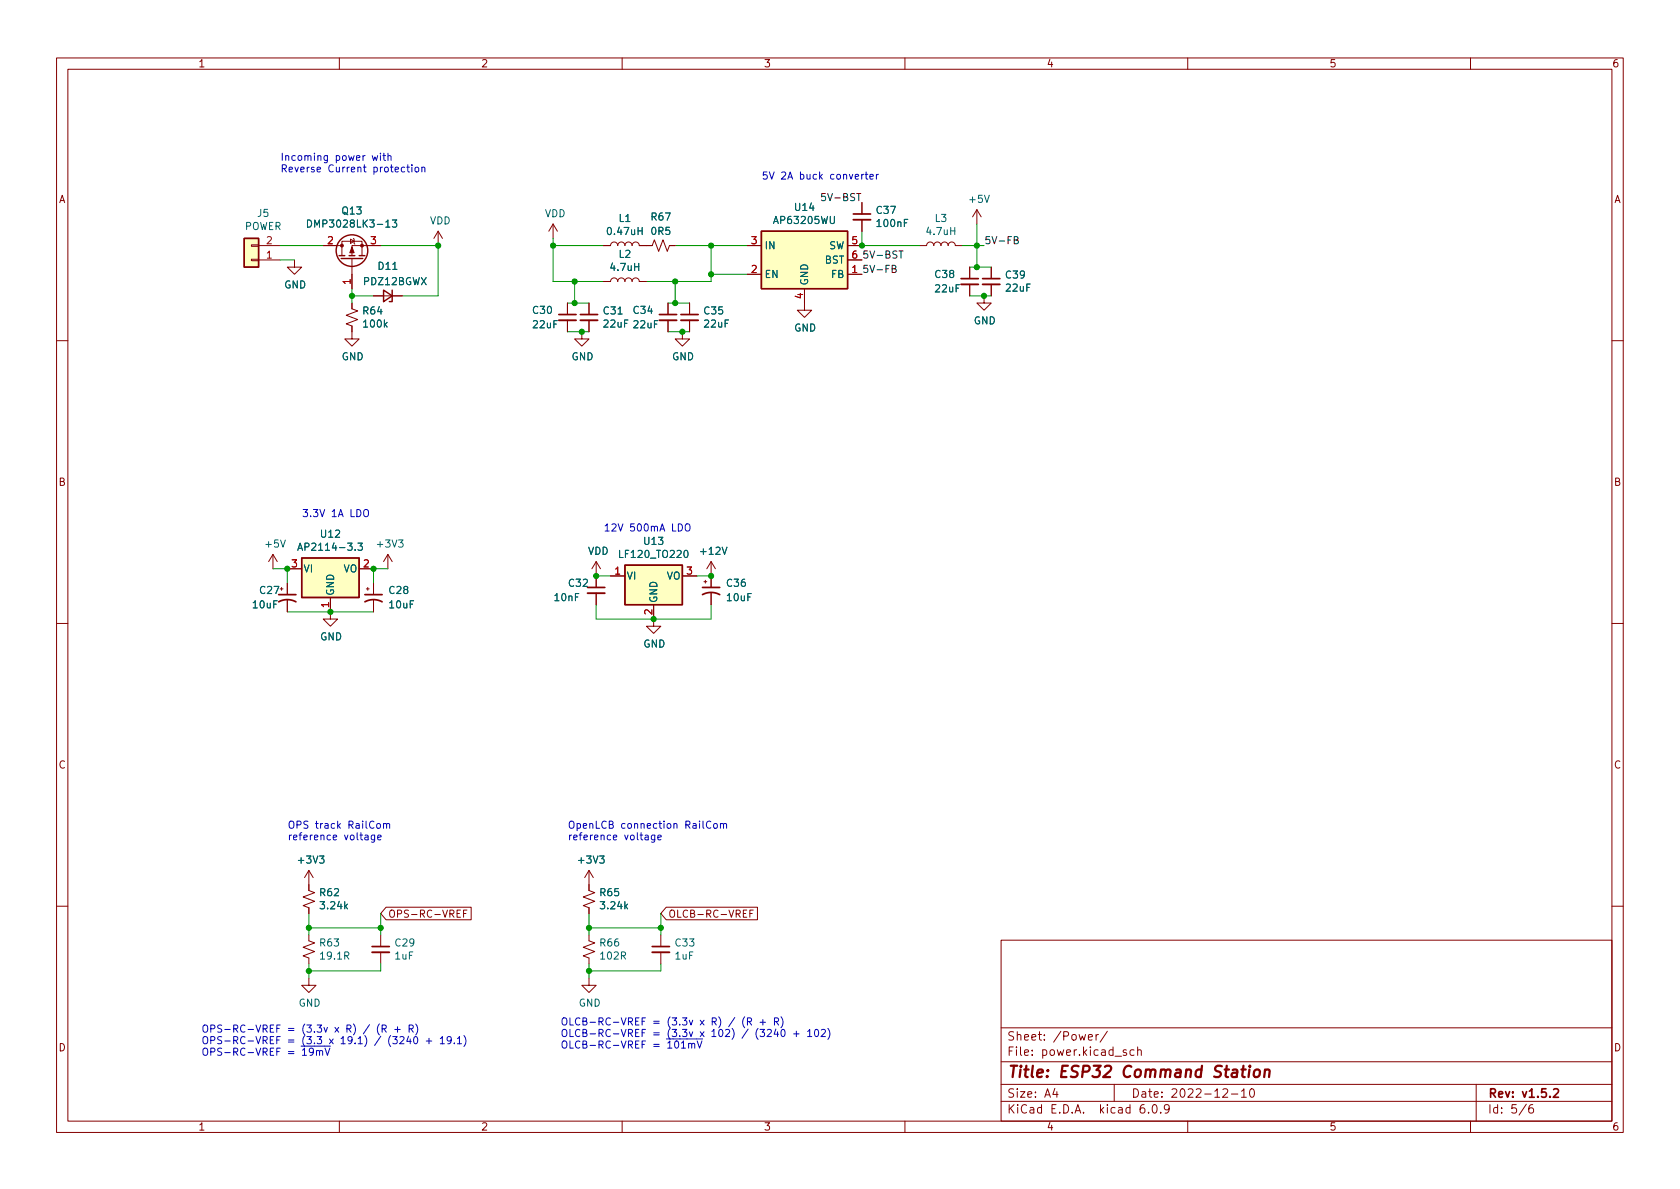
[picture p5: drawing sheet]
<svg xmlns="http://www.w3.org/2000/svg" width="297mm" height="210mm" viewBox="0 0 297 210" stroke-linecap="round" stroke-linejoin="round" font-family="sans-serif">
<g fill="none" stroke="#840000" stroke-width=".18">
<path d="M10 10.2h277v190.1h-277zM12 12.2h273v186.1h-273zM60 10.2v2M110 10.2v2M160 10.2v2M210 10.2v2M260 10.2v2M97.8 39.6l-.8 1.3M97.8 39.6v2.6M97.8 39.6l.8 1.3M152.4 35.8v2M152.4 38.9v2"/>
<path d="M172.7 37.1l-.7 1.2M172.7 37.1v2.5M172.7 37.1l.8 1.2M44.4 43.3h1.3v.3h-1.3zM44.4 45.8h1.3v.3h-1.3zM45.7 43.4h3.8M45.7 46h3.8M52.1 46v1.2h1.2l-1.2 1.3-1.3-1.3h1.3M57.1 43.4h3.4M60.5 45.2v-2.5h3.5v2.5M62 42.3l.6 .4-.6 .3zM62.2 53.6v1l1 .4-2 .7 2 .8-2 .8 1 .4v2.2h1.3l-1.3 1.3-1.2-1.3h1.2"/>
<path d="M62.2 45.7v5.3M62.5 42.2l.1 .1v.7l.1 .2M66 52.3h5.1M67.3 43.4h-5.1v1.8M77.5 40.9l-.8 1.3M77.5 40.9v2.5M77.5 40.9l.7 1.3M100.3 53.6v2M100.3 56.6v2.1M102.9 58.7v1.2h1.2l-1.2 1.3-1.3-1.3h1.3M104.1 53.6v2M104.1 56.6v2.1"/>
<path d="M106.7 49.8h1.2a.64 .64 0 0 1 .7-.7 .64 .64 0 0 1 .6 .7 .64 .64 0 0 1 .7-.7 .64 .64 0 0 1 .6 .7 .64 .64 0 0 1 .6-.7 .64 .64 0 0 1 .7 .7 .64 .64 0 0 1 .6-.7 .64 .64 0 0 1 .6 .7h1.3M106.7 43.4h1.2a.64 .64 0 0 1 .7-.6 .64 .64 0 0 1 .6 .6 .64 .64 0 0 1 .7-.6 .64 .64 0 0 1 .6 .6 .64 .64 0 0 1 .6-.6 .64 .64 0 0 1 .7 .6 .64 .64 0 0 1 .6-.6 .64 .64 0 0 1 .6 .6h2.3l.4-1 .8 2 .7-2 .8 2 .4-1h1M118.1 53.6v2M118.1 56.6v2.1M120.6 58.7v1.2h1.3l-1.3 1.3-1.2-1.3h1.2M121.9 53.6v2M121.9 56.6v2.1M132.1 43.4h2.5M132.1 48.5h2.5M142.2 51v3.9h1.3l-1.3 1.2-1.2-1.2h1.2M149.9 43.4h2.5M149.9 46h2.5"/>
<path d="M149.9 48.5h2.5M162.6 43.4h1.2a.64 .64 0 0 1 .7-.6 .64 .64 0 0 1 .6 .6 .64 .64 0 0 1 .6-.6 .64 .64 0 0 1 .7 .6 .64 .64 0 0 1 .6-.6 .64 .64 0 0 1 .6 .6 .64 .64 0 0 1 .7-.6 .64 .64 0 0 1 .6 .6h1.3M171.4 47.2v2.1M171.4 50.3v2M174 52.3v1.3h1.3l-1.3 1.3-1.3-1.3h1.3M175.3 47.2v2.1M175.3 50.3v2M10 60.2h2M285 60.2h2M48.3 98l-.8 1.3M48.3 98v2.6M48.3 98l.7 1.3"/>
<path d="M68.6 98l-.8 1.3M68.6 98v2.6M68.6 98l.7 1.3M105.4 99.3v4.6M105.4 99.3l-.8 1.3M105.4 99.3l.8 1.3M125.7 99.3v4.6M125.7 99.3l-.7 1.3M125.7 99.3l.8 1.3M10 110.2h2M49.5 104.1h.5M50.8 100.6h2.5"/>
<path d="M50.8 103.1v2.1M50.8 106.2v2M58.4 105.7v3.8h1.3l-1.3 1.2-1.3-1.2h1.3M63.5 100.6h2.5M64.8 104.1h.5M65 103.9v.5M66 103.1v2.1M66 106.2v2M105.4 104.9v2M107.9 101.8h2.6M115.6 106.9v3.8h1.2l-1.2 1.3-1.3-1.3h1.3M120.6 101.8h2.6"/>
<path d="M124.5 102.9h.5M124.7 102.6v.5M125.7 104.9v2M285 110.2h2M54.6 153.9v3.6l1 .4-2 .7 2 .8-2 .7 1 .4v1M54.6 153.9l-.8 1.3M54.6 153.9l.8 1.3M104.1 153.9v3.6l1.1 .4-2.1 .7 2.1 .8-2.1 .7 1 .4v1M104.1 153.9l-.7 1.3M104.1 153.9l.8 1.3M10 160.2h2M54.6 173v1.2h1.3l-1.3 1.3-1.3-1.3h1.3"/>
<path d="M54.6 165.3v1.1l1 .3-2 .8 2 .8-2 .7 1 .4v1M67.3 165.3v2.1M67.3 168.4v2M68.3 160.4h15v2.2h-15l-1-1.1zM81.4 160.9h-.6v1.3h.6M82 161.5h.4M82.6 160.9h-.6v1.3M104.1 173v1.2h1.3l-1.3 1.3-1.2-1.3h1.2M104.1 165.3v1.1l1.1 .3-2.1 .8 2.1 .8-2.1 .7 1 .4v1M116.8 165.3v2.1M116.8 168.4v2M117.8 160.4h16.1v2.2h-16.1l-1-1.1z"/>
<path d="M132 160.9h-.6v1.3h.6M132.6 161.5h.4M133.2 160.9h-.6v1.3M177 166.3h108v32h-108zM285 160.2h2M60 198.3v2M110 198.3v2M160 198.3v2M177 194.8h108M177 191.8h108M177 187.8h108M177 181.8h108"/>
<path d="M186.5 192.5l-.4 1h1M186.9 193v1M192.4 183.4l.7-.1v-.3l-.5-.1-.2 .2 .1 .8h.6M193.8 182.9v1M194.2 182.9l-.3 .1-.1 .2M195.8 182.4l-1.3 1.9M197 191.8v3M199.1 185.7l-.3-.1-.2 .2v.3l.5 .1v.4h-.5M200.5 185.7l-.4-.1-.3 .3v.4l.1 .3h.6M201.1 185.8l.3-.2 .3 .1 .1 .9M201.1 185.1v1.5M202.3 195.3a.59 .59 0 0 0-.7 .7v.5l.1 .3h.4l.3-.1v-.5l-.1-.2-.4-.1-.3 .3"/>
<path d="M203.1 196.7v.1M203.9 195.4l.2-.1a.81 .81 0 0 1 .6 .7 .81 .81 0 0 1-.3 .8h-.2a.81 .81 0 0 1-.6-.6 .81 .81 0 0 1 .3-.8zM205.2 196.7v.1M206.7 196l-.3 .3h-.3l-.2-.3 .1-.6 .4-.1 .2 .2a.99 .99 0 0 1-.3 1.3h-.3M210 198.3v2M216.2 192.7l.6-.2 .2 .2 .1 .3-1 1h1M217.7 193.5h1.2M219.5 193l.4-.5v1.5M219.5 194h.9M221.1 192.7l.2-.2a.81 .81 0 0 1 .6 .7 .81 .81 0 0 1-.3 .8h-.2a.81 .81 0 0 1-.3-1.3zM260 198.3v2M261 191.8v6.5"/>
<path d="M269.9 195.3l-1.3 1.9M271 195.3a.6 .6 0 0 0-.7 .7v.5l.1 .3h.5l.2-.1 .1-.5-.2-.2-.4-.1-.3 .3"/>
</g>
<g fill="none" stroke="#840000" stroke-width=".3">
<path d="M150.9 37.8h3M98.8 55.6h3.1M102.6 55.6h3.1M116.6 55.6h3M120.4 55.6h3M169.9 49.3h3.1M173.7 49.3h3.1M49.3 105.2h3M49.3 106.4a3.2 3.2 0 0 1 3 0M64.5 105.2h3.1M64.5 106.4a3.2 3.2 0 0 1 3.1 0M103.9 103.9h3"/>
<path d="M124.2 103.9h3.1M124.2 105.2a3.2 3.2 0 0 1 3.1 0M65.8 167.4h3M115.3 167.4h3.1M274.7 192.7l.6-.2 .2 .2 .1 .3-1 1h1"/>
</g>
<path d="M219.5 189.1h.8M219.9 188.5l-.3 1.7 .1 .2 .4 .1M220.9 189.1l-.1 1.4M221 188.5l-.1 .1 .1 .1 .1-.1-.1-.1v.2M221.8 189.3a.52 .52 0 0 1 .6-.2 .52 .52 0 0 1 .4 .4l-.1 .6a.55 .55 0 0 1-.5 .4 .55 .55 0 0 1-.5-.4zM223.7 189.3a.49 .49 0 0 1 .8 .1l-.1 1.1M223.7 189.1l-.2 1.4" fill="none" stroke="#840000" stroke-width=".4"/>
<g fill="none" stroke="#840000" stroke-width=".25">
<path d="M43.2 42.2h2.5v5h-2.5zM59.9 45.2h1.1M60.3 45.7h3.8M61.7 45.2h1M63.5 45.2h1M67.8 51.3l1.5 1-1.5 1zM69.3 51.3v2h-.5M134.6 40.9h15.3v10.1h-15.3zM53.3 98.7h10.2v7h-10.2zM110.5 99.9h10.1v7h-10.1z"/>
<circle cx="62.2" cy="44.3" r="2.79"/>
</g>
<g fill="#840000" stroke="#840000" stroke-width=".18">
<path d="M62.2 43.7l.4 1h-.8z"/>
<circle cx="64" cy="43.4" r=".25"/>
<circle cx="60.5" cy="43.4" r=".25"/>
</g>
<path d="M54.4 38.9a.64 .64 0 0 1 .7 .6 .64 .64 0 0 1-.7 .7zM69.4 38.9h.8l-.5 .5 .4 .1v.5l-.2 .2-.5-.2M52.6 97.3l.5-1.3 .4 1.3M52.8 97h.6M63.3 96h.8l-.4 .5 .3 .2v.5l-.2 .1-.5-.1" fill="none" stroke="#006464" stroke-width=".18"/>
<g fill="#ffffc2" stroke="#ffffc2" stroke-width=".18">
<path d="M43.2 42.2h2.5v5h-2.5z"/>
<path d="M134.6 40.9h15.3v10.1h-15.3z"/>
<path d="M110.5 99.9h10.1v7h-10.1z"/>
<path d="M53.3 98.7h10.2v7h-10.2z"/>
</g>
<path d="M150.9 38.9h3M98.8 56.6h3.1M102.6 56.6h3.1M116.6 56.6h3M120.4 56.6h3M169.9 50.3h3.1M173.7 50.3h3.1M103.9 104.9h3M65.8 168.4h3M115.3 168.4h3.1" fill="none" stroke="#840000" stroke-width=".33"/>
<path d="M145.9 34.2h-.6l-.1 .6 .2-.1 .5 .1 .1 .1-.1 .5-.2 .1-.5-.1M157.7 47.5h.6l.1-.2-.1-.3-.6-.1v1.3h.5l.2-.1 .1-.3-.3-.3M158.9 44.4h.8M159.3 44.4v1.2M179.3 42.4h.6l.1-.2-.1-.2-.6-.2v1.3h.5l.2-.1 .1-.3-.3-.3" fill="none" stroke="#0f0f0f" stroke-width=".18"/>
<g fill="none" stroke="#0000c2" stroke-width=".18">
<path d="M65.8 27.5l.3 .9 .2-.6 .2 .6 .3-.9M67.3 27.1v.1M67.3 27.5v.9M67.7 27.5h.5M67.9 27.1v1.1l.3 .2M68.6 27.6l.2-.1 .3 .1v.8M68.6 27.1v1.3M71.6 29.6h-.4l-.2 .2 .1 .5h.5M71.9 29.6h.5M72.1 29.1v1.1l.3 .2M72.8 29.1v.2M72.8 29.6v.8"/>
<path d="M73.5 29.6h.3l.2 .2v.4l-.2 .2-.3-.1-.1-.1zM74.6 29.7l.2-.1h.3v.8M74.6 29.6v.8M152.4 30.8v.9M152.7 30.8l-.3 .3M153 30.8h.4M153.1 30.4v1.1l.3 .2M153.8 31.3l.6-.2v-.2l-.4-.1-.2 .2 .1 .6h.5M155 30.8v.9M155.3 30.8l-.3 .3M64.5 90.2l.1-.1a.43 .43 0 0 1 .5 .4v.4a.42 .42 0 0 1-.4 .5 .42 .42 0 0 1-.4-.5v-.4zM119.9 92.6a.64 .64 0 0 1 .8 .7 .64 .64 0 0 1-.8 .6z"/>
<path d="M121.2 92.8l.3-.2a.43 .43 0 0 1 .5 .5v.4a.42 .42 0 0 1-.4 .4 .42 .42 0 0 1-.5-.4zM64.5 147.7h.5l.1 .8M65.1 148h-.4l-.2 .2 .2 .3h.4M66.2 147.7v1l-.2 .2h-.3M66.2 147.7h-.3l-.3 .2 .2 .6h.4M66.7 145.7l.3-.1 .3 .3v.3l-.3 .3-.3-.1-.1-.2zM66.8 148.1l.6-.1-.1-.3h-.3l-.2 .2v.6h.5M67.8 145.7l.2-.1 .3 .1 .1 .8M67.8 145.6v.9M68.4 145.8l.1-.2 .3 .1 .1 .8M114.1 147.7h.5v.8M114.6 148h-.4l-.2 .2 .2 .3h.4"/>
<path d="M115.8 147.7v1l-.3 .2h-.3M115.8 147.7h-.4l-.2 .2 .1 .6h.5M116.3 148.1l.6-.1v-.3h-.4l-.2 .2 .1 .6h.5M125.7 145.3a.6 .6 0 0 0-.9 .4 .6 .6 0 0 0 .6 .8l.3-.1M126.3 145.7l.3-.1 .2 .3v.3l-.2 .3-.3-.1-.1-.2zM127.4 145.7l.2-.1 .3 .1v.8M127.4 145.6v.9M127.9 145.8l.2-.2 .3 .1 .1 .8M129.9 179.9l-1.1 1.7M131.7 179.8a1.46 1.46 0 0 0 0 1.9M138.1 179.8a1.46 1.46 0 0 1 0 1.9M57.5 185.3l.4 1.3 .4-1.3"/>
<path d="M65.3 181.2l-1.1 1.6M67.1 181.1a1.46 1.46 0 0 0 0 1.9M67.6 181.9h.6l.1-.2-.1-.3-.6-.1v1.2M67.9 181.9l.4 .6M69.8 182h1M70.3 181.6v.9M70.7 183.4l.5-.1 .2 .4-.7 .9h.7M72.2 183.2l-.3 .9h.8M72.3 181.9h.7l.1-.2-.1-.3-.7-.1v1.2M72.5 183.7v.9M72.6 181.9l.5 .6M73.3 183.4l.1-.1a.68 .68 0 0 1 .5 .6 .68 .68 0 0 1-.5 .7l-.1-.1-.2-.4z"/>
<path d="M73.5 181.1a1.46 1.46 0 0 1 0 1.9M75.4 184.1h.9M75.9 183.6v1M77.8 183.7l.4-.4v1.3M77.8 184.6h.8M79.8 183.8l-.3 .3-.3-.1-.1-.2 .1-.4 .3-.1 .2 .1a.84 .84 0 0 1-.3 1.2h-.2M80.3 184.5v.1M80.9 183.7l.3-.4v1.3M80.9 184.6h.7M82 183.1a1.46 1.46 0 0 1 0 2M122.3 184.7l.2-.2 .3 .1v.7M123.3 184.1l.4 1.2 .4-1.2"/>
<path d="M132.2 180.7l.6-.1 .1-.2-.1-.3-.6-.1v1.3M132.5 180.7l.4 .6M134.4 180.8h1M134.9 180.3v1M135.7 182.2l.4-.2 .3 .4-.8 .9h.8M136.9 180.7l.6-.1 .2-.2-.1-.3-.7-.1v1.3M137.2 182l-.3 .9h.8M137.2 180.7l.5 .6M137.5 182.5v.8M138.2 182.2l.2-.2a.68 .68 0 0 1 .4 .7 .68 .68 0 0 1-.4 .6l-.2-.1-.1-.4zM140.3 182.8h1M140.8 182.3v1"/>
<path d="M142.8 182.4l.4-.4v1.3M142.8 183.3h.7M144.1 182.2l.2-.2a.68 .68 0 0 1 .5 .7 .68 .68 0 0 1-.5 .6l-.2-.1-.1-.4zM145.2 182.2l.5-.2 .2 .4-.7 .9h.7M146.4 181.9a1.46 1.46 0 0 1 0 1.9"/>
</g>
<g fill="none" stroke="#009600" stroke-width=".18">
<path d="M172.7 39.6v7.6M49.5 43.4h7.6M49.5 46h2.6M62.2 52.3h3.8M62.2 51v2.6M67.3 43.4h10.2v8.9h-6.4M97.8 42.2v7.6h8.9M97.8 43.4h8.9M100.3 53.6h3.8M100.3 58.7h3.8M101.6 49.8v3.8M118.1 53.6h3.8"/>
<path d="M118.1 58.7h3.8M119.4 43.4h12.7M119.4 49.8v3.8M125.7 43.4v6.4h-11.4M125.7 48.5h6.4M152.4 40.9v2.5h10.2M170.2 43.4h3.8M171.4 52.3h3.9M171.4 47.2h3.9M48.3 100.6h2.5v2.5M50.8 108.2h15.2M68.6 100.6h-2.6v2.5"/>
<path d="M105.4 106.9v2.6h20.3v-2.6M105.4 101.8h2.5M123.2 101.8h2.5M54.6 164.1h12.7M54.6 161.5v3.8M54.6 170.4v2.6M67.3 161.5v3.8M67.3 170.4v1.3h-12.7M104.1 164.1h12.7M104.1 161.5v3.8M104.1 170.4v2.6M116.8 161.5v3.8"/>
<path d="M116.8 170.4v1.3h-12.7"/>
</g>
<g fill="#009600" stroke="#009600" stroke-width=".18">
<circle cx="58.4" cy="108.2" r=".46"/>
<circle cx="50.8" cy="100.6" r=".46"/>
<circle cx="54.6" cy="171.7" r=".46"/>
<circle cx="67.3" cy="164.1" r=".46"/>
<circle cx="66" cy="100.6" r=".46"/>
<circle cx="54.6" cy="164.1" r=".46"/>
<circle cx="174" cy="52.3" r=".46"/>
<circle cx="172.7" cy="43.4" r=".46"/>
<circle cx="152.4" cy="43.4" r=".46"/>
<circle cx="172.7" cy="47.2" r=".46"/>
<circle cx="101.6" cy="53.6" r=".46"/>
<circle cx="102.9" cy="58.7" r=".46"/>
<circle cx="97.8" cy="43.4" r=".46"/>
<circle cx="101.6" cy="49.8" r=".46"/>
<circle cx="77.5" cy="43.4" r=".46"/>
<circle cx="62.2" cy="52.3" r=".46"/>
<circle cx="104.1" cy="171.7" r=".46"/>
<circle cx="115.6" cy="109.5" r=".46"/>
<circle cx="125.7" cy="101.8" r=".46"/>
<circle cx="116.8" cy="164.1" r=".46"/>
<circle cx="105.4" cy="101.8" r=".46"/>
<circle cx="104.1" cy="164.1" r=".46"/>
<circle cx="120.6" cy="58.7" r=".46"/>
<circle cx="125.7" cy="48.5" r=".46"/>
<circle cx="125.7" cy="43.4" r=".46"/>
<circle cx="119.4" cy="53.6" r=".46"/>
<circle cx="119.4" cy="49.8" r=".46"/>
</g>
<text font-size="2.8" fill="#840000" x="178" y="190.6">Title: ESP32 Command Station</text>
<g font-size="2.1" fill="#840000">
<text x="178" y="184">Sheet: /Power/</text>
<text x="178" y="186.7">File: power.kicad_sch</text>
<text x="178" y="196.9">KiCad E.D.A. kicad 6.0.9</text>
<text x="178" y="194.1">Size: A4</text>
<text x="200" y="194.1">Date: 2022-12-10</text>
<text x="263" y="194.1">Rev: v1.5.2</text>
<text x="263" y="196.9">Id: 5/6</text>
</g>
<g font-size="1.8" fill="#840000">
<text x="35" y="11.9">1</text>
<text x="85" y="11.9">2</text>
<text x="135" y="11.9">3</text>
<text x="185" y="11.9">4</text>
<text x="235" y="11.9">5</text>
<text x="285" y="11.9">6</text>
<text x="10.3" y="35.9">A</text>
<text x="285.3" y="35.9">A</text>
<text x="10.3" y="85.9">B</text>
<text x="285.3" y="85.9">B</text>
<text x="10.3" y="135.9">C</text>
<text x="285.3" y="135.9">C</text>
<text x="68.6" y="162.3">OPS-RC-VREF</text>
<text x="118.1" y="162.3">OLCB-RC-VREF</text>
<text x="10.3" y="185.9">D</text>
<text x="285.3" y="185.9">D</text>
<text x="35" y="199.9">1</text>
<text x="85" y="199.9">2</text>
<text x="135" y="199.9">3</text>
<text x="185" y="199.9">4</text>
<text x="235" y="199.9">5</text>
<text x="285" y="199.9">6</text>
</g>
<g font-size="1.8" fill="#0000c2">
<text x="49.5" y="28.4">Incoming power with</text>
<text x="49.5" y="30.5">Reverse Current protection</text>
<text x="134.6" y="31.7">5V 2A buck converter</text>
<text x="53.3" y="91.4">3.3V 1A LDO</text>
<text x="106.7" y="94">12V 500mA LDO</text>
<text x="50.8" y="146.5">OPS track RailCom</text>
<text x="50.8" y="148.6">reference voltage</text>
<text x="100.3" y="146.5">OpenLCB connection RailCom</text>
<text x="100.3" y="148.6">reference voltage</text>
<text x="35.6" y="182.6">OPS-RC-VREF = (3.3v x R) / (R + R)</text>
<text x="35.6" y="184.6">OPS-RC-VREF = (3.3 x 19.1) / (3240 + 19.1)</text>
<text x="99.1" y="181.3">OLCB-RC-VREF = (3.3v x R) / (R + R)</text>
<text x="99.1" y="183.4">OLCB-RC-VREF = (3.3v x 102) / (3240 + 102)</text>
<text x="99.1" y="185.4">OLCB-RC-VREF = ~{101mV}</text>
<text x="35.6" y="186.7">OPS-RC-VREF = ~{19mV}</text>
</g>
<g font-size="1.8" fill="#0f0f0f">
<text x="146.1" y="35.5">5V-BST</text>
<text x="152.4" y="45.7">5V-BST</text>
<text x="174" y="43.2">5V-FB</text>
<text x="152.4" y="48.2">5V-FB</text>
</g>
<g font-size="1.8" fill="#006464">
<text x="171.5" y="35.9">+5V</text>
<text x="43.2" y="40.7">POWER</text>
<text x="45.5" y="38.3">J5</text>
<text x="55.3" y="40.2">DMP3028LK3-13</text>
<text x="60.6" y="37.9">Q13</text>
<text x="76" y="39.7">VDD</text>
<text x="96.3" y="38.4">VDD</text>
<text x="107.6" y="41.5">0.47uH</text>
<text x="109.5" y="39.2">L1</text>
<text x="115.2" y="39">R67</text>
<text x="115.2" y="41.5">0R5</text>
<text x="137.1" y="39.6">AP63205WU</text>
<text x="140.6" y="37.3">U14</text>
<text x="155" y="37.8">C37</text>
<text x="155.2" y="40.1">100nF</text>
<text x="164" y="41.5">4.7uH</text>
<text x="165.3" y="39.2">L3</text>
<text x="67" y="47.7">D11</text>
<text x="108.1" y="47.9">4.7uH</text>
<text x="109.5" y="45.6">L2</text>
<text x="135.1" y="44.1">IN</text>
<text x="145.8" y="46.6">BST</text>
<text x="146.5" y="44.1">SW</text>
<text x="50.2" y="51">GND</text>
<text x="64.3" y="50.4">PDZ12BGWX</text>
<text x="135.1" y="49.1">EN</text>
<text x="142.9" y="50.5" transform="rotate(-90 142.9 50.5)">GND</text>
<text x="147" y="49.1">FB</text>
<text x="165.4" y="49.1">C38</text>
<text x="165.4" y="51.7">22uF</text>
<text x="177.9" y="49.2">C39</text>
<text x="177.9" y="51.6">22uF</text>
<text x="64.3" y="55.6">R64</text>
<text x="64.4" y="57.9">100k</text>
<text x="94.3" y="55.5">C30</text>
<text x="94.3" y="58">22uF</text>
<text x="106.8" y="55.6">C31</text>
<text x="106.8" y="57.9">22uF</text>
<text x="112.1" y="55.5">C34</text>
<text x="112.1" y="58">22uF</text>
<text x="124.6" y="55.6">C35</text>
<text x="124.6" y="57.9">22uF</text>
<text x="140.4" y="58.6">GND</text>
<text x="172.2" y="57.3">GND</text>
<text x="60.4" y="63.7">GND</text>
<text x="101" y="63.7">GND</text>
<text x="118.8" y="63.7">GND</text>
<text x="56.8" y="95.1">U12</text>
<text x="47" y="96.8">+5V</text>
<text x="53.6" y="101.2">VI</text>
<text x="53.7" y="97.4">AP2114-3.3</text>
<text x="60.7" y="101.2">VO</text>
<text x="66.9" y="96.8">+3V3</text>
<text x="103.9" y="98.1">VDD</text>
<text x="109.8" y="98.6">LF120_TO220</text>
<text x="113.9" y="96.3">U13</text>
<text x="124" y="98.1">+12V</text>
<text x="44.8" y="107.6">10uF</text>
<text x="46" y="105">C27</text>
<text x="59.1" y="105.4" transform="rotate(-90 59.1 105.4)">GND</text>
<text x="68.9" y="105">C28</text>
<text x="68.9" y="107.6">10uF</text>
<text x="98.1" y="106.3">10nF</text>
<text x="100.6" y="103.8">C32</text>
<text x="110.7" y="102.5">VI</text>
<text x="116.2" y="106.7" transform="rotate(-90 116.2 106.7)">GND</text>
<text x="117.8" y="102.5">VO</text>
<text x="128.6" y="103.8">C36</text>
<text x="128.6" y="106.3">10uF</text>
<text x="56.6" y="113.2">GND</text>
<text x="113.7" y="114.5">GND</text>
<text x="52.9" y="152.7">+3V3</text>
<text x="102.4" y="152.7">+3V3</text>
<text x="56.6" y="158.5">R62</text>
<text x="56.8" y="160.8">3.24k</text>
<text x="106.2" y="158.5">R65</text>
<text x="106.4" y="160.8">3.24k</text>
<text x="56.6" y="167.4">R63</text>
<text x="69.9" y="167.4">C29</text>
<text x="106.2" y="167.4">R66</text>
<text x="119.5" y="167.4">C33</text>
<text x="56.8" y="169.7">19.1R</text>
<text x="69.9" y="169.7">1uF</text>
<text x="106.3" y="169.7">102R</text>
<text x="119.4" y="169.7">1uF</text>
<text x="52.8" y="178">GND</text>
<text x="102.3" y="178">GND</text>
</g>
<g font-size="1.8" fill="#a90000">
<text x="47.1" y="45.7">1</text>
<text x="47.1" y="43.2">2</text>
<text x="57.9" y="43.2">2</text>
<text x="65.5" y="43.2">3</text>
<text x="132.9" y="43.2">3</text>
<text x="150.6" y="43.2">5</text>
<text x="150.6" y="45.7">6</text>
<text x="62" y="50.3" transform="rotate(-90 62 50.3)">1</text>
<text x="132.9" y="48.3">2</text>
<text x="142" y="52.8" transform="rotate(-90 142 52.8)">4</text>
<text x="150.6" y="48.3">1</text>
<text x="51.6" y="100.3">3</text>
<text x="64.3" y="100.3">2</text>
<text x="108.7" y="101.6">1</text>
<text x="121.4" y="101.6">3</text>
<text x="58.2" y="107.4" transform="rotate(-90 58.2 107.4)">1</text>
<text x="115.3" y="108.7" transform="rotate(-90 115.3 108.7)">2</text>
</g>
</svg>
